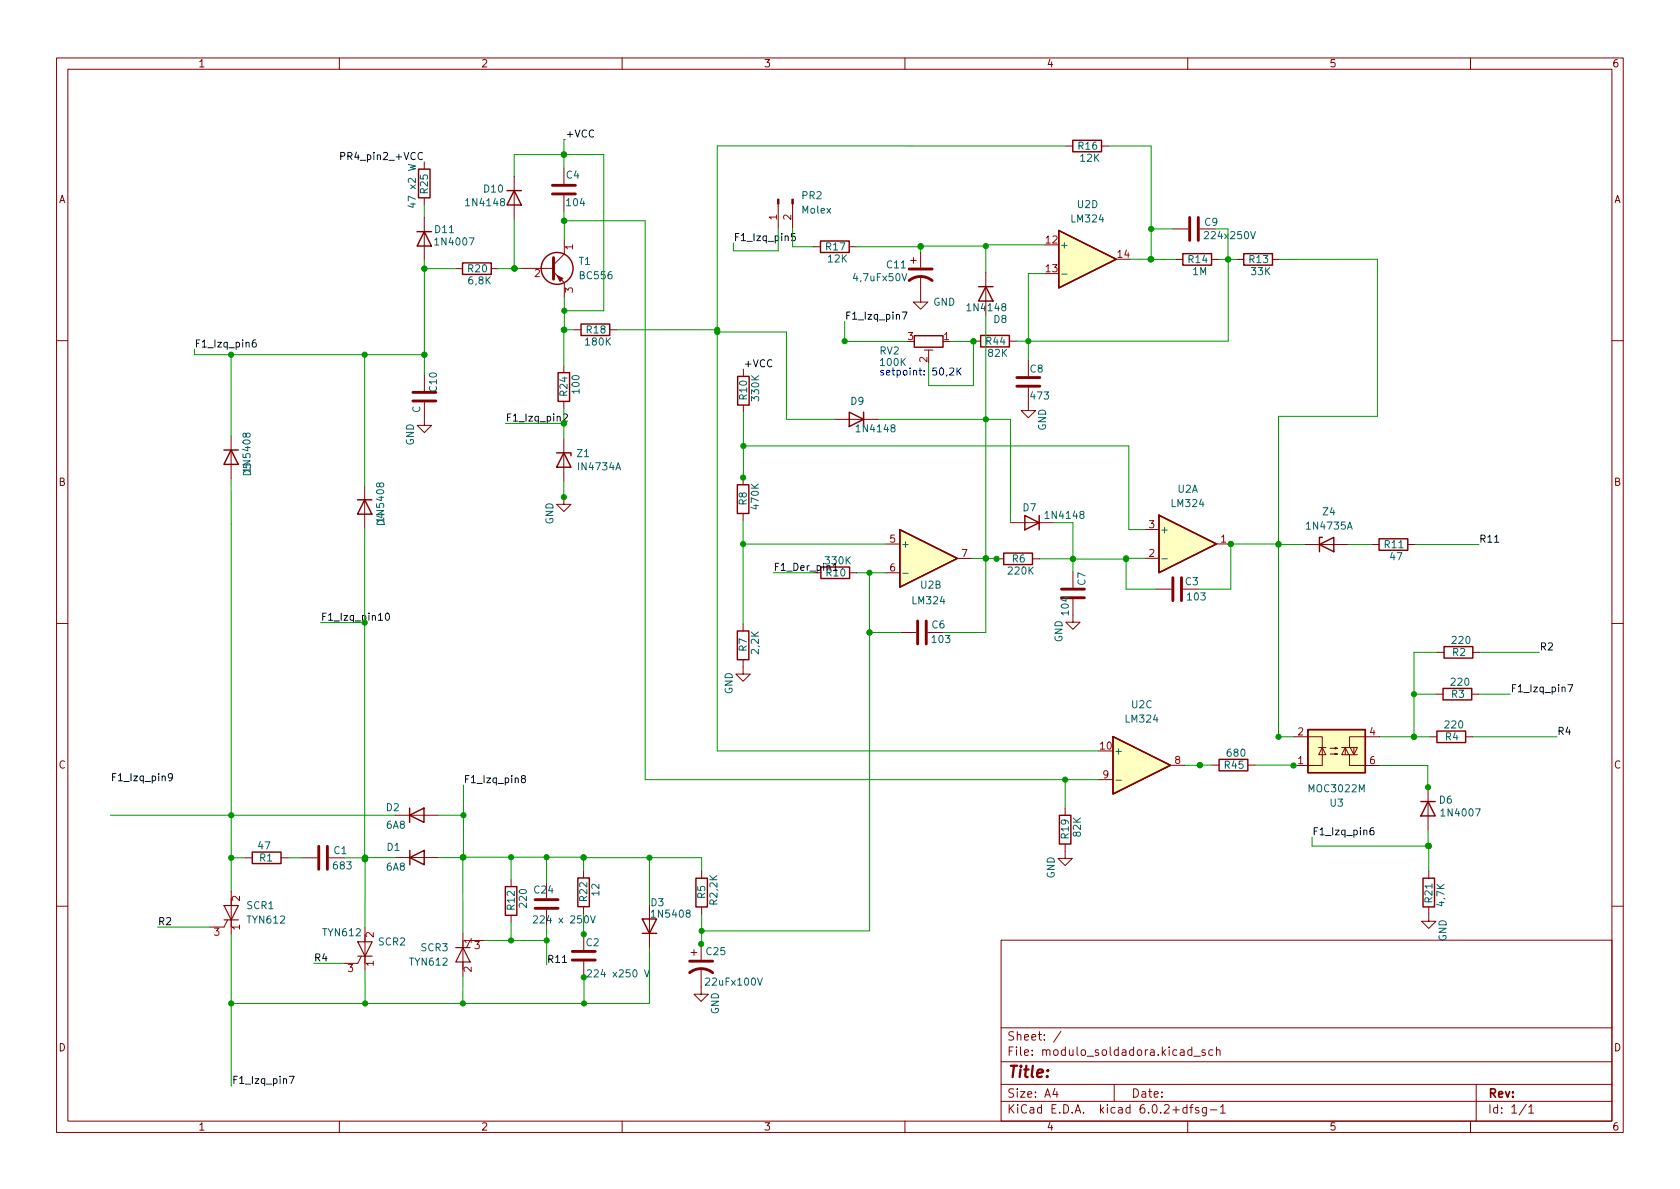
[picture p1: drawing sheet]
<svg xmlns="http://www.w3.org/2000/svg" width="297mm" height="210mm" viewBox="0 0 297 210" stroke-linecap="round" stroke-linejoin="round" font-family="sans-serif">
<g fill="none" stroke="#840000" stroke-width=".18">
<path d="M10 10.2h277v190.1h-277zM12 12.2h273v186.1h-273zM60 10.2v2M110 10.2v2M160 10.2v2M210 10.2v2M260 10.2v2M75 28.6v1.3M75 35v1.3M75 38.4v7.6M90.9 31.2v7.6M99.7 29.7v2.8"/>
<path d="M99.7 34.5v2.8M137.6 36.1v4.2M140.1 36.1v4.2M188.4 25.8h1.3M194.8 25.8h1.2M80.5 47.5h1.3M86.9 47.5h1.2M92.2 47.5h5.7M97.9 48.1l1.9 1.9v2.5M99.8 42.4v2.5l-1.9 1.9M101.5 58.3h1.2M107.8 58.3h1.3"/>
<path d="M143.8 43.6h1.3M150.1 43.6h1.3M161 46.1h1M161.5 45.5v1.1M162.8 48.8v4.6h1.2l-1.2 1.3-1.3-1.3h1.3M162.8 44.5v2.8M174.3 48.2v7.6M207.3 40.5h2.8M207.9 45.9h1.2M212.1 40.5h2.8M214.2 45.9h1.3M218.6 45.9h1.3"/>
<path d="M225 45.9h1.3M10 60.2h2M40.9 77v7.7M75 71.2v4h1.3l-1.3 1.3-1.2-1.3h1.2M75 66.3v2.8M99.7 77.5v7.7M99.7 64.6v1.3M99.7 71v1.3M131.4 65.3v1.3M131.4 71.6v1.3M147.6 74.2h7.6M163.4 61.9h1.6"/>
<path d="M164.2 61.9v1M172.1 60.3h1.3M178.5 60.3h1.2M181.8 68.5v4.1h-1.3l1.3 1.3 1.3-1.3h-1.3M181.8 63.7v2.8M285 60.2h2M64.5 85.8v7.7M99.7 87.9v1.3h1.3l-1.3 1.3-1.3-1.3h1.3M131.4 84.5v1.2M131.4 90.8v1.3M156.6 96.2h2.5M169.3 98.7h2.5"/>
<path d="M176.2 98.8h1.3M178.7 92.4h7.6M182.6 98.8h1.2M202.4 98.7h2.5M202.4 93.6h2.5M215.1 96.2h2.5M230.8 96.3h7.6M242.6 96.3h1.2M248.9 96.3h1.3M10 110.2h2M131.4 116.7v2.5h1.3l-1.3 1.3-1.3-1.3h1.3M131.4 110.3v1.3"/>
<path d="M150.2 101.3h1.3M156.6 101.3h2.5M159.2 111.8h2.8M164 111.8h2.8M189.7 106v4h1.3l-1.3 1.3-1.3-1.3h1.3M189.7 101.1v2.8M204.3 104.2h2.8M209.2 104.2h2.7M254.1 115.4h1.2M260.4 115.4h1.3M285 110.2h2M194.2 137.9h2.6"/>
<path d="M206.9 135.3h2.6M214.3 135.3h1.2M220.6 135.3h1.3M228.7 130.3h5.1v5.1h-5.1M233.2 132.2h1.2M233.8 132.2l.6 1.3h-1.2zM235.2 132.3h1.3l-.4-.1v.2l.4-.1M235.2 133.3h1.3l-.4-.1v.3l.4-.2M237.2 132.2h2.8l-.6 1.3-.7-1.3M237.8 132.2v1.3M238.5 133.5l-.7-1.3-.6 1.3h2.8M238.6 133.5v1.9h5.3"/>
<path d="M239.4 132.2v1.3M243.9 130.3h-5.3v1.9M252.5 139.2v7.6M252.8 130.3h1.3M253.9 122.8h1.2M259.1 130.3h1.3M260.2 122.8h1.3M40.9 157.6v7.6M43.3 151.7h1.3M49.7 151.7h1.3M53.3 151.7h2.8M58.1 151.7h2.8"/>
<path d="M69.9 144.2h7.6M69.9 151.6h7.6M90.4 155.5v1.3M96.6 156v2.8M103.2 154v1.3M114.8 160v7.6M124.1 154v1.3M188.3 149.3v2.5h1.3l-1.3 1.3-1.2-1.3h1.2M188.3 142.9v1.3M252.6 154v1.3M10 160.2h2M40.2 162.7l-.6 1.2h-2.5"/>
<path d="M63.9 169.1l-.6 1.3h-2.6M64.5 164v7.6M81.8 165v7.7M85.7 166.3h-2.6l-.6 1.3M90.4 161.9v1.2M96.6 160.9v2.8M103.2 160.3v1.3M103.2 165.2v2.8M103.2 170v2.8M122.2 168.4h1M122.7 167.9v1.1M124 171.2v4.6h-1.3l1.3 1.3 1.2-1.3h-1.2"/>
<path d="M124 166.9v2.8M124.1 160.4v1.2M177 166.3h108v32h-108zM252.6 160.4v2.5h-1.3l1.3 1.3 1.3-1.3h-1.3M285 160.2h2M60 198.3v2M110 198.3v2M160 198.3v2M177 194.8h108M177 191.8h108M177 187.8h108M177 181.8h108"/>
<path d="M186.5 192.5l-.4 1h1M186.9 193v1M187.6 182.4l-1.3 1.9M197 191.8v3M209.9 195.9l-.5-.1-.3 .3v.4l.2 .3h.6M209.9 195.3v1.5M210 198.3v2M210.4 195.8h.5M210.7 185.7l-.4-.1-.3 .3v.4l.1 .3h.6M210.7 185.1v1.5M210.9 195.3l-.3 .2v1.3M211.1 186.8h1.1"/>
<path d="M211.9 195.9l-.3-.1-.2 .2v.3l.5 .1v.4h-.5M213.1 185.7l-.4-.1-.2 .2 .1 .3 .5 .1v.4h-.6M213.3 195.8v1.2l-.3 .3h-.4M213.3 195.9l-.4-.1-.3 .3v.4l.1 .3h.6M214 196.3h1.1M214.4 185.7l-.4-.1-.3 .3v.4l.2 .3h.5M215.1 185.8l.2-.2 .3 .1 .1 .9M215.1 185.1v1.5M215.8 195.8l.4-.5v1.5M215.8 196.8h.8M260 198.3v2M261 191.8v6.5"/>
<path d="M269.9 195.3l-1.3 1.9M270.3 195.8l.4-.5v1.5M270.3 196.8h.9"/>
</g>
<path d="M39.6 160.1h2.6l-1.3 2.6zM39.6 162.7h2.6M63.3 166.5h2.5l-1.3 2.6zM63.3 169.1h2.5M80.6 167.6h2.5M81.8 167.6l1.3 2.5h-2.5z" fill="none" stroke="#840000" stroke-width=".2"/>
<g fill="none" stroke="#840000" stroke-width=".51">
<path d="M97.7 34.3h4M97.7 32.8h4M210.3 38.5v4M211.9 38.5v4M97.9 45.6v3.8M160.7 49.6a3.3 3.3 0 0 1 4.1 0M160.7 47.6h4.1M73 70.9h4.1M73 69.4h4.1M179.8 66.8h4.1M179.8 68.3h4.1M162.2 109.8v4.1"/>
<path d="M163.8 109.8v4.1M187.7 105.7h4M187.7 104.2h4M207.4 102.1v4.1M208.9 102.1v4.1M56.4 149.7v4M57.9 149.7v4M94.6 159.1h4.1M94.6 160.6h4.1M101.2 169.8h4M101.2 168.2h4M121.9 172a3.3 3.3 0 0 1 4.1 0"/>
<path d="M121.9 170h4.1"/>
</g>
<g fill="none" stroke="#840000" stroke-width=".25">
<path d="M74 29.9h2v5.1h-2zM89.6 33.7h2.6M90.9 33.7l1.3 2.5h-2.6zM189.7 24.8h5.1v2h-5.1zM73.7 41h2.6M75 41l1.3 2.5h-2.6zM81.8 46.5h5.1v2h-5.1zM102.7 57.3h5.1v2h-5.1zM145.1 42.6h5v2h-5zM161.7 59.4h5v2h-5zM173 50.7h2.6M173.4 59.3h5.1v2h-5.1z"/>
<path d="M174.3 50.7l1.3 2.5h-2.6zM187.2 40.8l10.2 5-10.2 5.1zM209.1 44.9h5.1v2h-5.1zM219.9 44.9h5.1v2h-5.1zM39.6 79.6h2.5M40.9 79.6l1.2 2.5h-2.5zM98.7 65.9h2v5.1h-2zM130.4 66.6h2.1v5h-2.1zM150.2 72.9l2.5 1.3-2.5 1.2zM152.7 72.9v2.5M63.2 88.4h2.5M64.5 88.4l1.2 2.5h-2.5z"/>
<path d="M98.4 80.1h2.6v.5M99.7 80.1l1.3 2.5h-2.6zM130.4 85.7h2v5.1h-2zM159.1 93.7l10.2 5-10.2 5.1zM177.5 97.8h5.1v2h-5.1zM181.2 91.2l2.5 1.2-2.5 1.3zM183.7 91.2v2.5M204.9 91.1l10.2 5.1-10.2 5.1zM233.3 96.3l2.5-1.3v2.6zM233.8 95h-.5v2.6M243.8 95.3h5.1v2h-5.1zM130.4 111.6h2v5.1h-2z"/>
<path d="M145.1 100.3h5.1v2h-5.1zM255.3 114.3h5.1v2.1h-5.1zM196.8 130.3l10.1 5-10.1 5.1zM215.5 134.3h5.1v2h-5.1zM231.2 129h10.2v7.6h-10.2zM254.1 129.3h5v2h-5zM255.1 121.7h5.1v2.1h-5.1zM44.6 150.7h5.1v2h-5.1zM72.4 144.2l2.6-1.3v2.5zM72.4 142.9v2.5M72.5 151.6l2.5-1.2v2.5zM72.5 150.4v2.5"/>
<path d="M89.3 156.8h2.1v5.1h-2.1zM102.2 155.3h2v5h-2zM123 155.3h2.1v5.1h-2.1zM187.3 144.2h2v5.1h-2zM251.2 141.7h2.6M251.6 155.3h2v5.1h-2zM252.5 141.7l1.3 2.6h-2.6zM113.6 162.5h2.5l-1.3 2.5zM113.6 165h2.5"/>
<circle cx="98.5" cy="47.5" r="2.82"/>
</g>
<g fill="#ffffc2" stroke="#ffffc2" stroke-width=".18">
<path d="M196.8 130.3l10.1 5-10.1 5.1z"/>
<path d="M231.2 129h10.2v7.6h-10.2z"/>
<path d="M204.9 91.1l10.2 5.1-10.2 5.1z"/>
<path d="M187.2 40.8l10.2 5-10.2 5.1z"/>
<path d="M159.1 93.7l10.2 5-10.2 5.1z"/>
</g>
<path d="M72.2 29.1l1.3 .3-1 .2 1 .2-1.3 .4M159.5 48.4l.4 1.3 .4-1.3M187.7 48.5h1M221.1 40.9l.4 1.3 .5-1.3M205.4 98.8h1M159.6 101.4h1M197.3 138h1M94.3 162.1l.5-.2 .2 .4-.8 .9h.8M103.9 171.6l.4-.1 .3 .4-.8 .9h.8M104.4 161.9l.4 1.3 .5-1.3M114 171.5l.4 1.3 .4-1.3M133.9 172.9l.5 1.3 .4-1.3" fill="none" stroke="#006464" stroke-width=".18"/>
<g fill="#840000" stroke="#840000" stroke-width=".18">
<path d="M98.5 48.7l1 .5-.5 .5z"/>
<path d="M140 35.2h.3v.9h-.3z"/>
<path d="M137.5 35.2h.2v.9h-.2z"/>
</g>
<g fill="none" stroke="#0f0f0f" stroke-width=".18">
<path d="M60.2 27.6h.6l.2-.2-.1-.3-.7-.1v1.2M140.6 41.3h-.6l-.1 .6 .2-.1h.4l.1 .2v.4l-.2 .2-.5-.2M159.5 55.2h.9l-.6 1.3M45.2 60.1l-.4 .1a.86 .86 0 0 0 0 1.2l.5-.1v-.5l-.2-.2h-.3l-.2 .2M99.6 73.3l.5-.1 .2 .4-.8 .9h.8M147.3 100l.4-.4v1.3M264.3 95.9h.7M68.3 108.5l.1-.1a.68 .68 0 0 1 .5 .7 .68 .68 0 0 1-.5 .6l-.1-.1-.2-.4zM30.5 137.3l-.3 .3-.3-.1-.1-.2 .1-.4 .3-.1 .2 .1a.84 .84 0 0 1-.3 1.2h-.2M92.4 137.7l-.2-.3v-.1l.2-.2 .4 .1 .1 .2-.1 .2-.5 .1-.1 .2v.4l.2 .1h.4l.1-.2-.1-.4-.1-.1M277.2 121.1h.9l-.6 1.2M242.8 146.4h-.3a.85 .85 0 0 0 0 1.2l.4-.1v-.4l-.2-.2h-.4l-.1 .2"/>
<path d="M99.5 170.2h.7M51.2 190.3h.8l-.5 1.3"/>
</g>
<path d="M167.9 65.2l.5-.1 .3 .3-.8 .9h.8M169.2 65.1v1.2M169.4 65.6l.5 .7M169.9 65.1l-.7 .7" fill="none" stroke="#0000c2" stroke-width=".18"/>
<g fill="none" stroke="#009600" stroke-width=".18">
<path d="M75 36.3v2.1M90.9 31.2v-3.9h15.9v27.7h-7M90.9 38.8v8.7h1.3M99.7 37.3v1.7h14.4v98.9h80.1M99.7 24.7v5M99.8 39v3.4M188.4 25.8h-61.6v107h67.4M196 25.8h7.5v20h-3.6M75 46v1.5h5.5M75 47.5v18.8M91 47.5h-2.9M99.8 52.5v5.8"/>
<path d="M101.5 58.3h-1.8v6.3M109.1 58.3h17.7M126.8 58.7h12.3v15.5h8.5M137.6 40.3v4.1h-7.9v-1.4M140.1 40.3v3.3h3.7M149.3 56.9v3.5h11.1M151.4 43.6h11.4M174.3 55.8v56h-7.5M174.3 43.5h-11.5v1M184.7 43.3h-10.4v4.9M184.7 48.4h-2.9v15.3M203.5 45.8l4.4 .1"/>
<path d="M203.5 40.5h3.8M215.5 45.9h3.1M217.1 40.5v5.4M217.2 45.9v14.4h-37.5M226.3 45.9l17.2-.1v27.8h-17.4v56.7h2.6M34.4 61.8v.9h40.6M40.9 62.7v14.3M64.5 62.7v23.1M89.4 74.9h10.3M99.7 72.3v5.2M131.4 78.9h68.2v14.7h2.8M131.4 72.9v11.6"/>
<path d="M155.2 74.2h23.5v18.2M168 60.4h4.1M172.1 60.3v7.9h-7.9v-4M40.9 84.7v72.9M64.5 93.5l.1 58.4M99.7 85.2v2.7M99.7 87.9h.1M131.4 96.2h25.2M131.4 92.1v18.2M171.8 98.7l4.4 .1M183.8 98.8h5.9M186.3 92.4h3.4v8.7"/>
<path d="M189.7 98.9h9.4M202.4 98.7h-3.3v5.5h5.2M226.1 96.2h-8.5v8h-5.7M226.1 96.3h4.7M238.4 96.3h4.2M250.2 96.3h11.3M56.7 110.1h7.8M136.7 101.3h7.2M151.5 101.3h5.1M153.7 101.3l.1 63.3h-29.7M153.7 111.8h5.5M254.1 115.4h-4.1v14.9"/>
<path d="M261.7 115.4h10.5M81.9 138.8v12.8M188.3 137.9v5M214.3 135.3h-4.8M221.9 135.3l6.8 .1M243.9 130.3h8.9M243.9 135.4h8.5l.1 3.8M250 122.8h3.9M260.4 130.3h14.9M261.5 122.8h5.5M19.5 144.2h50.4M40.9 151.7h2.4"/>
<path d="M51 151.7h2.3M60.9 151.7h3.7M64.6 151.9l-.1 12.1M69.9 151.6h-5.3v.3M77.5 144.2h4.4M77.5 151.6h4.3M81.8 151.6v13.4M81.8 151.6h21.4v2.4M90.4 151.6v3.9M96.6 151.6v4.4M103.2 151.7h20.9v2.3M114.8 151.7v8.3"/>
<path d="M232 148v1.6h20.6v4.4M252.5 146.8l.1 2.8M27.9 163.9h9.2M40.9 165.2v26.8M55.5 170.4h5.2M64.5 171.6l.1 5.8M81.8 172.7v4.7M85.7 166.3h11M90.4 163.1v3.2M96.6 163.7l.1 2.6M96.7 166.3v4.3M103.2 161.6v3.6"/>
<path d="M103.2 172.8l.1 4.6M114.8 167.6v9.8h-73.9M124.1 161.6v5.3h-.1"/>
</g>
<g fill="#009600" stroke="#009600" stroke-width=".18">
<circle cx="103.2" cy="165.2" r=".46"/>
<circle cx="103.2" cy="172.8" r=".46"/>
<circle cx="103.3" cy="177.4" r=".46"/>
<circle cx="124.1" cy="164.6" r=".46"/>
<circle cx="124" cy="166.9" r=".46"/>
<circle cx="81.8" cy="177.4" r=".46"/>
<circle cx="90.4" cy="166.3" r=".46"/>
<circle cx="103.2" cy="151.7" r=".46"/>
<circle cx="81.8" cy="151.6" r=".46"/>
<circle cx="96.7" cy="166.3" r=".46"/>
<circle cx="114.8" cy="151.7" r=".46"/>
<circle cx="64.6" cy="151.9" r=".46"/>
<circle cx="64.6" cy="151.7" r=".46"/>
<circle cx="64.5" cy="151.9" r=".46"/>
<circle cx="64.6" cy="177.4" r=".46"/>
<circle cx="64.6" cy="151.6" r=".46"/>
<circle cx="40.9" cy="177.4" r=".46"/>
<circle cx="153.7" cy="101.3" r=".46"/>
<circle cx="212.1" cy="135.3" r=".46"/>
<circle cx="188.3" cy="137.9" r=".46"/>
<circle cx="199.1" cy="98.9" r=".46"/>
<circle cx="153.7" cy="111.8" r=".46"/>
<circle cx="153.8" cy="111.8" r=".46"/>
<circle cx="174.3" cy="98.7" r=".46"/>
<circle cx="189.7" cy="98.9" r=".46"/>
<circle cx="189.7" cy="98.8" r=".46"/>
<circle cx="199.1" cy="98.7" r=".46"/>
<circle cx="176.2" cy="98.8" r=".46"/>
<circle cx="174.3" cy="74.2" r=".46"/>
<circle cx="217.6" cy="96.2" r=".46"/>
<circle cx="250" cy="122.8" r=".46"/>
<circle cx="250" cy="130.3" r=".46"/>
<circle cx="203.5" cy="45.8" r=".46"/>
<circle cx="217.1" cy="45.9" r=".46"/>
<circle cx="217.2" cy="45.9" r=".46"/>
<circle cx="226.1" cy="96.3" r=".46"/>
<circle cx="226.1" cy="96.2" r=".46"/>
<circle cx="162.8" cy="43.6" r=".46"/>
<circle cx="172.1" cy="60.3" r=".46"/>
<circle cx="172.1" cy="60.4" r=".46"/>
<circle cx="174.3" cy="43.5" r=".46"/>
<circle cx="149.3" cy="60.3" r=".46"/>
<circle cx="252.5" cy="139.2" r=".46"/>
<circle cx="228.7" cy="135.4" r=".46"/>
<circle cx="226.1" cy="130.3" r=".46"/>
<circle cx="252.5" cy="149.6" r=".46"/>
<circle cx="252.6" cy="149.6" r=".46"/>
<circle cx="162.8" cy="43.5" r=".46"/>
<circle cx="203.5" cy="45.9" r=".46"/>
<circle cx="181.8" cy="60.3" r=".46"/>
<circle cx="203.5" cy="40.5" r=".46"/>
<circle cx="75" cy="62.7" r=".46"/>
<circle cx="131.4" cy="78.9" r=".46"/>
<circle cx="126.8" cy="58.3" r=".46"/>
<circle cx="126.8" cy="58.7" r=".46"/>
<circle cx="96.6" cy="151.6" r=".46"/>
<circle cx="103.2" cy="151.6" r=".46"/>
<circle cx="90.4" cy="151.6" r=".46"/>
<circle cx="81.9" cy="151.6" r=".46"/>
<circle cx="75" cy="47.5" r=".46"/>
<circle cx="131.4" cy="84.5" r=".46"/>
<circle cx="99.7" cy="87.9" r=".46"/>
<circle cx="131.4" cy="96.2" r=".46"/>
<circle cx="99.7" cy="58.3" r=".46"/>
<circle cx="99.8" cy="55" r=".46"/>
<circle cx="99.8" cy="58.3" r=".46"/>
<circle cx="99.7" cy="74.9" r=".46"/>
<circle cx="81.9" cy="144.2" r=".46"/>
<circle cx="40.9" cy="144.2" r=".46"/>
<circle cx="40.9" cy="151.7" r=".46"/>
<circle cx="40.9" cy="62.7" r=".46"/>
<circle cx="64.5" cy="62.7" r=".46"/>
<circle cx="99.7" cy="39" r=".46"/>
<circle cx="99.8" cy="39" r=".46"/>
<circle cx="90.9" cy="47.5" r=".46"/>
<circle cx="91" cy="47.5" r=".46"/>
<circle cx="99.7" cy="27.3" r=".46"/>
</g>
<text font-size="2.8" fill="#840000" x="178" y="190.6">Title:</text>
<g font-size="2.1" fill="#840000">
<text x="178" y="184">Sheet: /</text>
<text x="178" y="186.7">File: modulo_soldadora.kicad_sch</text>
<text x="178" y="196.9">KiCad E.D.A. kicad 6.0.2+dfsg-1</text>
<text x="178" y="194.1">Size: A4</text>
<text x="200" y="194.1">Date:</text>
<text x="263" y="194.1">Rev:</text>
<text x="263" y="196.9">Id: 1/1</text>
</g>
<g font-size="1.8" fill="#840000">
<text x="35" y="11.9">1</text>
<text x="85" y="11.9">2</text>
<text x="135" y="11.9">3</text>
<text x="185" y="11.9">4</text>
<text x="235" y="11.9">5</text>
<text x="285" y="11.9">6</text>
<text x="10.3" y="35.9">A</text>
<text x="285.3" y="35.9">A</text>
<text x="10.3" y="85.9">B</text>
<text x="285.3" y="85.9">B</text>
<text x="10.3" y="135.9">C</text>
<text x="285.3" y="135.9">C</text>
<text x="10.3" y="185.9">D</text>
<text x="285.3" y="185.9">D</text>
<text x="35" y="199.9">1</text>
<text x="85" y="199.9">2</text>
<text x="135" y="199.9">3</text>
<text x="185" y="199.9">4</text>
<text x="235" y="199.9">5</text>
<text x="285" y="199.9">6</text>
</g>
<g font-size="1.8" fill="#0f0f0f">
<text x="61.2" y="28.3">PR4_pin2_+VCC</text>
<text x="129.7" y="42.6">F1_Izq_pin5</text>
<text x="149.3" y="56.5">F1_Izq_pin7</text>
<text x="131.4" y="64.9">+VCC</text>
<text x="89.4" y="74.5">F1_Izq_pin2</text>
<text x="136.7" y="100.9">F1_Der_pin1</text>
<text x="146" y="99.8">330K</text>
<text x="146.2" y="101.9">R10</text>
<text x="272.2" y="115">R2</text>
<text x="267" y="122.4">F1_Izq_pin7</text>
<text x="275.3" y="129.9">R4</text>
<text x="19.5" y="138.1">F1_Izq_pin9</text>
<text x="81.9" y="138.5">F1_Izq_pin8</text>
<text x="232" y="147.7">F1_Izq_pin6</text>
<text x="27.9" y="163.6">R2</text>
<text x="55.5" y="170">R4</text>
<text x="96.7" y="170.3">R11</text>
</g>
<g font-size="1.8" fill="#009600">
<text x="99.9" y="24.3">+VCC</text>
<text x="213.4" y="42.3">224x250V</text>
<text x="34.4" y="61.4">F1_Izq_pin6</text>
<text x="261.5" y="95.9">R11</text>
<text x="56.7" y="109.8">F1_Izq_pin10</text>
<text x="41" y="191.7">F1_Izq_pin7</text>
</g>
<g font-size="1.8" fill="#006464">
<text x="190.7" y="26.5">R16</text>
<text x="191.1" y="28.6">12K</text>
<text x="75.7" y="34.2" transform="rotate(-90 75.7 34.2)">R25</text>
<text x="85.6" y="34">D10</text>
<text x="100.1" y="31.6">C4</text>
<text x="141.8" y="35.2">PR2</text>
<text x="73.5" y="36.2" transform="rotate(-90 73.5 36.2)">47 x2 W</text>
<text x="77" y="41.2">D11</text>
<text x="82.7" y="36.5">1N4148</text>
<text x="100.3" y="36.5">104</text>
<text x="141.9" y="37.8">Molex</text>
<text x="189.5" y="39.3">LM324</text>
<text x="190.5" y="36.8">U2D</text>
<text x="213" y="39.9">C9</text>
<text x="77.2" y="43.4">1N4007</text>
<text x="102.4" y="46.8">T1</text>
<text x="146.1" y="44.3">R17</text>
<text x="146.4" y="46.4">12K</text>
<text x="156.9" y="47.4">C11</text>
<text x="187.3" y="43.9">+</text>
<text x="210.2" y="46.5">R14</text>
<text x="220.9" y="46.5">R13</text>
<text x="82.8" y="48.1">R20</text>
<text x="82.9" y="50.3">6,8K</text>
<text x="102.6" y="49.4">BC556</text>
<text x="151.2" y="49.7">4,7uFx50V</text>
<text x="210.9" y="48.6">1M</text>
<text x="221.3" y="48.6">33K</text>
<text x="103.7" y="58.9">R18</text>
<text x="165" y="54.1">GND</text>
<text x="171.3" y="55">1N4148</text>
<text x="175.7" y="57.1">D8</text>
<text x="103.6" y="61.1">180K</text>
<text x="155.6" y="62.7">RV2</text>
<text x="155.8" y="64.7">100K</text>
<text x="174.4" y="61">R44</text>
<text x="174.8" y="63.1">82K</text>
<text x="182.1" y="65.9">C8</text>
<text x="77.2" y="69.2" transform="rotate(-90 77.2 69.2)">C10</text>
<text x="100.3" y="70" transform="rotate(-90 100.3 70)">R24</text>
<text x="102.5" y="69.5" transform="rotate(-90 102.5 69.5)">100</text>
<text x="132.1" y="70.6" transform="rotate(-90 132.1 70.6)">R10</text>
<text x="134.2" y="70.8" transform="rotate(-90 134.2 70.8)">330K</text>
<text x="150.4" y="71.6">D9</text>
<text x="182.3" y="70.6">473</text>
<text x="74.3" y="73" transform="rotate(-90 74.3 73)">C</text>
<text x="151.7" y="76.4">1N4148</text>
<text x="184.9" y="76.2" transform="rotate(-90 184.9 76.2)">GND</text>
<text x="44.3" y="83.1" transform="rotate(-90 44.3 83.1)">1N5408</text>
<text x="73.2" y="78.8" transform="rotate(-90 73.2 78.8)">GND</text>
<text x="102.1" y="80.8">Z1</text>
<text x="102.4" y="83.2">IN4734A</text>
<text x="44.4" y="84.1" transform="rotate(-90 44.4 84.1)">D5</text>
<text x="132" y="89.3" transform="rotate(-90 132 89.3)">R8</text>
<text x="134.2" y="89.9" transform="rotate(-90 134.2 89.9)">470K</text>
<text x="207.2" y="89.7">LM324</text>
<text x="208.2" y="87.1">U2A</text>
<text x="67.9" y="91.9" transform="rotate(-90 67.9 91.9)">1N5408</text>
<text x="68" y="92.9" transform="rotate(-90 68 92.9)">D4</text>
<text x="97.8" y="92.7" transform="rotate(-90 97.8 92.7)">GND</text>
<text x="180.9" y="90.4">D7</text>
<text x="185.1" y="91.7">1N4148</text>
<text x="205" y="94.3">+</text>
<text x="231.2" y="93.6">1N4735A</text>
<text x="233.9" y="91.1">Z4</text>
<text x="159.2" y="96.8">+</text>
<text x="178.4" y="101.6">220K</text>
<text x="179" y="99.5">R6</text>
<text x="244.8" y="96.9">R11</text>
<text x="245.8" y="99.1">47</text>
<text x="161.4" y="106.8">LM324</text>
<text x="162.8" y="104.1">U2B</text>
<text x="191.9" y="103.5" transform="rotate(-90 191.9 103.5)">C7</text>
<text x="209.6" y="103.5">C3</text>
<text x="210.1" y="106.2">103</text>
<text x="164.8" y="111.1">C6</text>
<text x="164.9" y="113.7">103</text>
<text x="187.8" y="113.6" transform="rotate(-90 187.8 113.6)">GND</text>
<text x="189" y="108.7" transform="rotate(-90 189 108.7)">104</text>
<text x="256.8" y="113.9">220</text>
<text x="132" y="115.1" transform="rotate(-90 132 115.1)">R7</text>
<text x="134.2" y="115.5" transform="rotate(-90 134.2 115.5)">2,2K</text>
<text x="256.8" y="116">R2</text>
<text x="129.5" y="122.8" transform="rotate(-90 129.5 122.8)">GND</text>
<text x="200.1" y="125.2">U2C</text>
<text x="256.6" y="123.4">R3</text>
<text x="256.7" y="121.3">220</text>
<text x="199.1" y="127.8">LM324</text>
<text x="255.6" y="130.9">R4</text>
<text x="255.6" y="128.8">220</text>
<text x="196.9" y="133.4">+</text>
<text x="216.6" y="135.9">R45</text>
<text x="217.1" y="133.8">680</text>
<text x="68.3" y="143.4">D2</text>
<text x="231.6" y="140.1">MOC3022M</text>
<text x="235.2" y="142.6">U3</text>
<text x="254.5" y="142.1">D6</text>
<text x="68.4" y="146.5">6A8</text>
<text x="189" y="148.2" transform="rotate(-90 189 148.2)">R19</text>
<text x="191.1" y="147.9" transform="rotate(-90 191.1 147.9)">82K</text>
<text x="255.1" y="144.4">1N4007</text>
<text x="45.7" y="150.2">47</text>
<text x="45.9" y="152.3">R1</text>
<text x="59" y="153.7">683</text>
<text x="59.1" y="151">C1</text>
<text x="68.4" y="153.9">6A8</text>
<text x="68.4" y="150.4">D1</text>
<text x="186.5" y="155.4" transform="rotate(-90 186.5 155.4)">GND</text>
<text x="43.7" y="160.8">SCR1</text>
<text x="91" y="160.8" transform="rotate(-90 91 160.8)">R12</text>
<text x="93.1" y="160.3" transform="rotate(-90 93.1 160.3)">220</text>
<text x="94.5" y="158">C24</text>
<text x="103.8" y="159.3" transform="rotate(-90 103.8 159.3)">R22</text>
<text x="106" y="158.3" transform="rotate(-90 106 158.3)">12</text>
<text x="115.1" y="160.2">D3</text>
<text x="124.7" y="158.9" transform="rotate(-90 124.7 158.9)">R5</text>
<text x="126.8" y="159.9" transform="rotate(-90 126.8 159.9)">R2,2K</text>
<text x="253.3" y="159.6" transform="rotate(-90 253.3 159.6)">R21</text>
<text x="255.4" y="160.2" transform="rotate(-90 255.4 160.2)">4,7K</text>
<text x="43.8" y="163.3">TYN612</text>
<text x="57.2" y="165.5">TYN612</text>
<text x="66.9" y="167.2">SCR2</text>
<text x="95.2" y="163.3">224 x 250V</text>
<text x="103.6" y="167.3">C2</text>
<text x="115.5" y="162.3">1N5408</text>
<text x="255.7" y="166.5" transform="rotate(-90 255.7 166.5)">GND</text>
<text x="72.5" y="170.7">TYN612</text>
<text x="74.5" y="168.2">SCR3</text>
<text x="104.7" y="172.8">224 x250 V</text>
<text x="124.9" y="168.9">C25</text>
<text x="125.1" y="174.3">22uFx100V</text>
<text x="127.1" y="179.4" transform="rotate(-90 127.1 179.4)">GND</text>
</g>
<g font-size="1.8" fill="#a90000">
<text x="137.3" y="38.9" transform="rotate(-90 137.3 38.9)">1</text>
<text x="139.9" y="38.9" transform="rotate(-90 139.9 38.9)">2</text>
<text x="101.3" y="44.1" transform="rotate(-90 101.3 44.1)">1</text>
<text x="184.9" y="43">12</text>
<text x="197.6" y="45.6">14</text>
<text x="94.5" y="49">2</text>
<text x="101.3" y="51.8" transform="rotate(-90 101.3 51.8)">3</text>
<text x="184.9" y="48.1">13</text>
<text x="160.5" y="60.1">3</text>
<text x="163.9" y="64" transform="rotate(-90 163.9 64)">2</text>
<text x="166.9" y="60.1">1</text>
<text x="157.3" y="96">5</text>
<text x="203.2" y="93.4">3</text>
<text x="215.9" y="95.9">1</text>
<text x="157.3" y="101">6</text>
<text x="170" y="98.5">7</text>
<text x="203.2" y="98.5">2</text>
<text x="229.5" y="130">2</text>
<text x="242.2" y="130">4</text>
<text x="194.5" y="132.5">10</text>
<text x="195" y="137.6">9</text>
<text x="207.7" y="135.1">8</text>
<text x="229.5" y="135.1">1</text>
<text x="242.2" y="135.1">6</text>
<text x="42.4" y="159.3" transform="rotate(-90 42.4 159.3)">2</text>
<text x="37.9" y="165.5">3</text>
<text x="42.4" y="164.4" transform="rotate(-90 42.4 164.4)">1</text>
<text x="66.1" y="165.8" transform="rotate(-90 66.1 165.8)">2</text>
<text x="83.4" y="166.8" transform="rotate(-90 83.4 166.8)">1</text>
<text x="83.9" y="167.8">3</text>
<text x="61.5" y="171.9">3</text>
<text x="66.1" y="170.8" transform="rotate(-90 66.1 170.8)">1</text>
<text x="83.4" y="171.9" transform="rotate(-90 83.4 171.9)">2</text>
</g>
<text font-size="1.8" fill="#0000c2" x="155.4" y="66.4">setpoint: 50,2K</text>
</svg>
